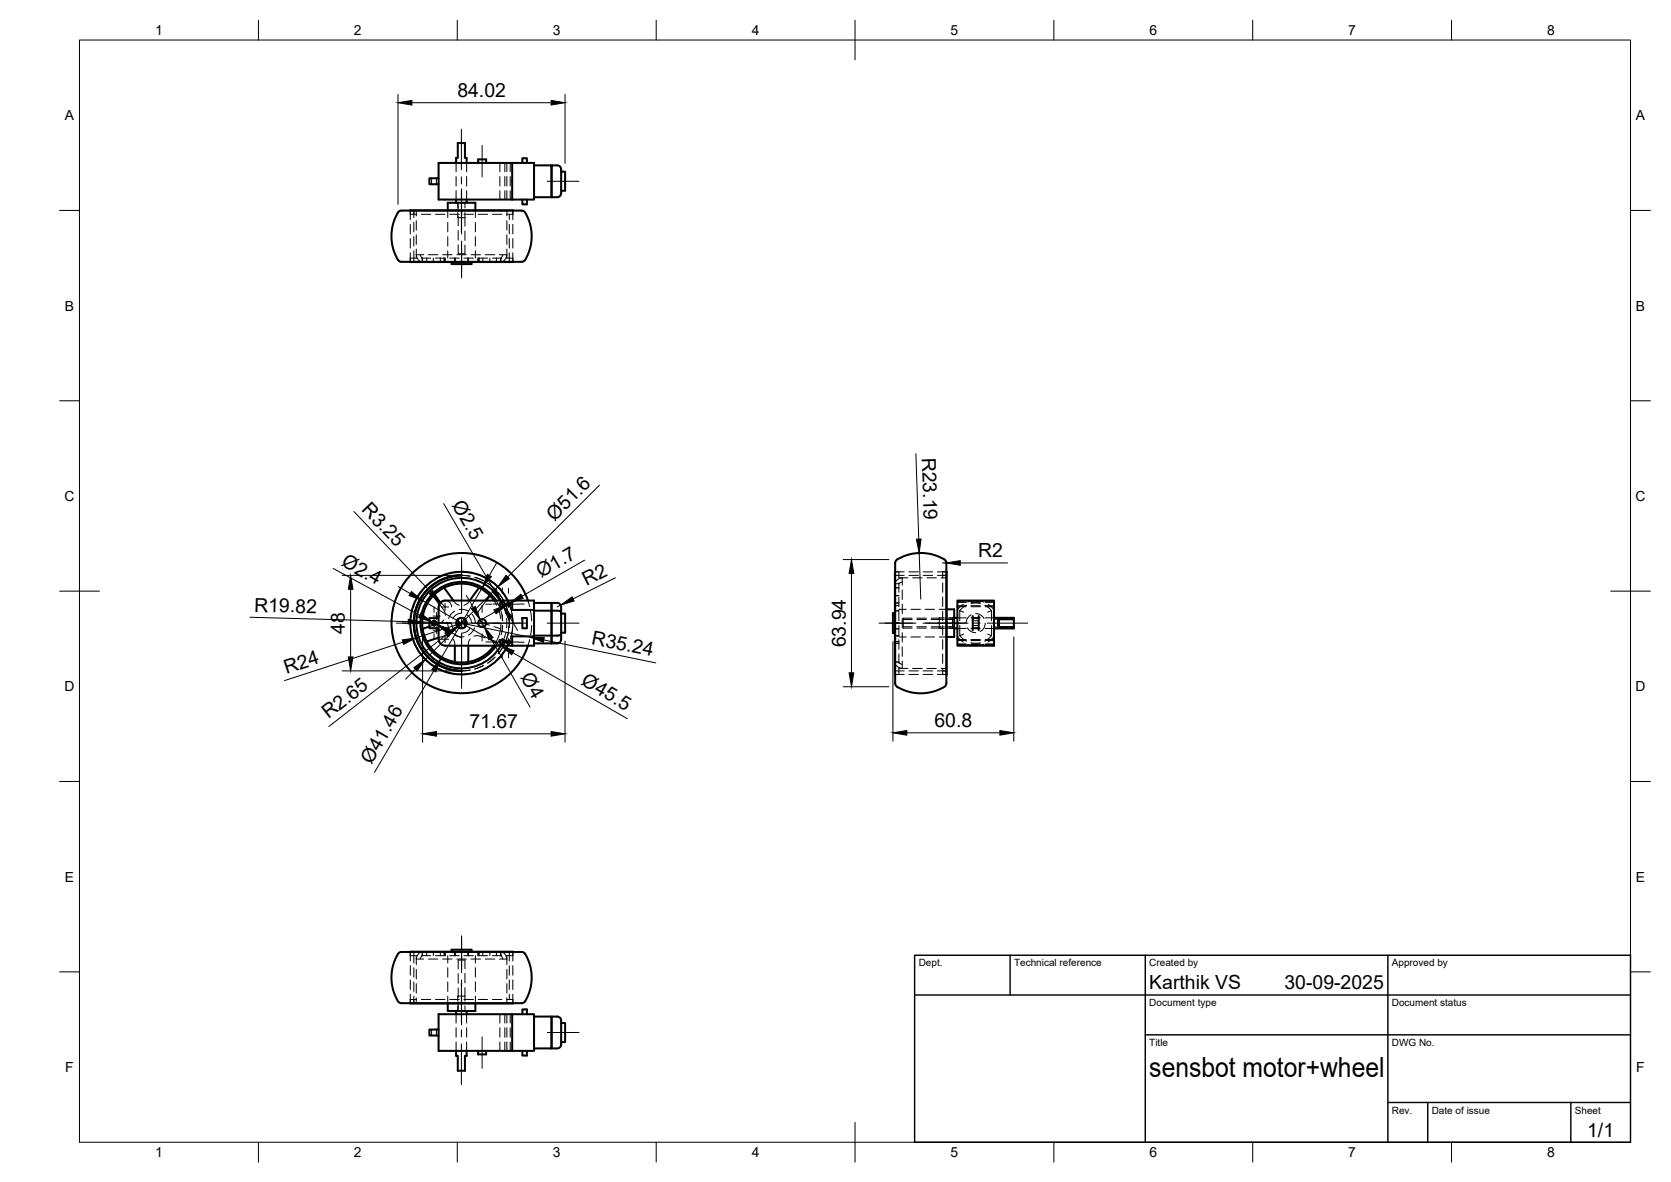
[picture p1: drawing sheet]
<svg xmlns="http://www.w3.org/2000/svg" width="420mm" height="297mm" viewBox="0 0 420 297" stroke-linecap="round" stroke-linejoin="round" font-family="sans-serif">
<!-- layer: Visible -->
<g fill="none" stroke="#000" stroke-width=".51">
<path d="M100.1 53.3l.8-.4 30.5 .1a2.05 2.05 0 0 1 1.3 1.6l.8 2.4 .2 2.5-.3 2.6-.8 2.2a1.62 1.62 0 0 1-1.8 1.5h-30.1a2.06 2.06 0 0 1-1.3-1.7l-.8-2.6-.2-2.9 .5-2.5zM103.1 52.9h25.9M110.3 44.8h-2.3v1.5h2.3M110.3 40.9h24v9.3h-24zM112.6 52.9v-1.9h6.9v1.9M114.7 40.9v-1.2h.4v-3.8h1.8v3.8h.4v1.2M114.7 50.2v.8M117.3 50.2v.8M120.2 40.9v-.8h2v.8M128.8 40.9v9.3M131.3 50.2v1.2h1.2v-1.2M131.3 40.9v-1.1h1.2v1.1"/>
<path d="M134.3 41.6h4.4v8h-4.4M138.7 41.6h1.6l.6 .4 .2 .4v6.2l-.3 .6-.6 .4h-1.5zM141.1 43.1h1v4.8h-1M103.1 65.8h25.9M113.6 65.9v.5h5v-.5M106.3 158l.3 1.7 .7 1.5M108 157.4l-1.8 .6M108.9 149.7l1.6 2.1M109 149.7a9.9 9.9 0 0 0-2.7 8.3M109.6 156.9l-.7 .2M110.3 154.8l-.1 .3-.4 .2h-1.8v2.6h1.8h.2l.3 .5M110.3 152.6v8"/>
<path d="M110.3 152.5a1.62 1.62 0 0 1 1.6-1.6h22.4v2.4M111.7 147.7l2.3 3.2M111.7 147.7l-1.5 .9-1.2 1.1M115.1 155.6v2M115.1 155.6a1.32 1.32 0 0 1 1.8 0M115.1 155.6a1.32 1.32 0 0 0 0 1.9 1.32 1.32 0 0 0 1.9 0 1.32 1.32 0 0 0-.1-1.9M116.1 144.6a12 12 0 0 0-12 12 12 12 0 0 0 12 12M116.9 155.6v2M120.4 147.7l-2.3 3.2M120.4 147.7a9.9 9.9 0 0 0-8.7 0M120.4 147.7a9.9 9.9 0 0 1 3.8 3.2M123.2 149.7l-.9 1.2"/>
<path d="M124.7 150.9a10.4 10.4 0 0 0-15.4-2.1 10.4 10.4 0 0 0 0 15.6 10.4 10.4 0 0 0 15.4-2.1M125.9 150.9a11.4 11.4 0 0 0-17.1-3 11.4 11.4 0 0 0 0 17.4 11.4 11.4 0 0 0 17.1-3M126.1 151.2l.5 1.2M127.7 150.9a12.9 12.9 0 0 0-19.7-4.4 12.9 12.9 0 0 0 0 20.2 12.9 12.9 0 0 0 19.7-4.4M127.9 151.4l.3 .7M128.8 150.9v2.4h5.5v6.6h-5.5v2.4l-16.9-.1a1.62 1.62 0 0 1-1.6-1.6M131.3 155.3h1.2v2.6h-1.2zM132.7 150.9a17.6 17.6 0 0 0-27.1-8.5 17.6 17.6 0 0 0 0 28.4 17.6 17.6 0 0 0 27.1-8.5M134.3 153.5h4.4v-2v10.2v-2h1.7l.7-.4M134.3 159.9v2.4h-5.5M134.3 151.5h5.8M140.1 151.5a1.56 1.56 0 0 1 1 1.9v6.4a1.8 1.8 0 0 1-.6 1.8l-.4 .1"/>
<path d="M141.1 153.8l-.7-.3h-1.7v6.2h-4.4M141.1 154.2h1v4.8h-1M225 154.1h-.5v5h.5M225.1 143.7v25.8M225.3 140.8l2.4-1.2 3-.6 3 .2 2.4 .7a2.53 2.53 0 0 1 1.8 1.2v30.9a2.05 2.05 0 0 1-1.7 1.2l-2.5 .8-2.6 .2-2.5-.3-2-.8a1.62 1.62 0 0 1-1.5-1.7v-30zM238 143.7v25.8M238 153.1h1.9v7h-1.9M239.9 157.9h.8M239.9 155.3h.8M240.7 150.9h9.2v11.4h-9.2zM244.6 157.9v.5M244.6 154.8v.5"/>
<path d="M244.6 155.3h1.5v2.6h-1.5zM246.1 157.9v.5M246.1 154.8v.5M249.9 155.3h5v.3M251.2 155.6h3.7v2h-3.7zM254.9 157.6v.3h-5M107.3 161.2a9.9 9.9 0 0 0 10.5 5.2M110.3 160.3l-3 .9M114.4 162.3v4.1M117.8 162.3v4.1M124.2 162.3a9.9 9.9 0 0 1-6.4 4.1M126.6 160.8l-.5 1.1"/>
<path d="M128.2 161.1l-.3 .7M134.3 161.7h5.8M100.1 239.6l.8-.4 30.5 .1a2.06 2.06 0 0 1 1.3 1.6l.8 2.4 .2 2.6-.3 2.5-.8 2.2a1.62 1.62 0 0 1-1.8 1.5h-30.1a2.05 2.05 0 0 1-1.3-1.7l-.8-2.6-.2-2.9 .5-2.5zM103.1 239.2h25.9M113.6 239.2v-.5h5v.5M103.1 252.1h25.9M110.3 258.7h-2.3v1.5h2.3M112.6 252.2v1.9h6.9v-1.9M114.7 254.1v.8M117.3 254.1v.8M128.8 254.9v9.2M128.8 254.9h-18.5v9.2h18.5"/>
<path d="M128.8 254.9h5.5v9.2h-5.5M131.3 254.9v-1.2h1.2v1.2M134.3 255.5h4.4v8h-4.4M138.7 255.5h1.7l.4 .3 .3 .5v6.2l-.2 .6-.6 .4h-1.6zM141.1 257.1h1v4.8h-1M114.7 264.1v1.2h.4v3.8h1.8v-3.8h.4v-1.2M120.2 264.1v.9h2v-.9M131.3 264.1v1.2h1.2v-1.2"/>
<circle cx="109.1" cy="156.6" r=".6"/>
<circle cx="121.2" cy="156.6" r="1.01"/>
<circle cx="126.3" cy="151.8" r=".62"/>
<circle cx="127.9" cy="151.8" r=".43"/>
<circle cx="126.3" cy="161.4" r=".62"/>
<circle cx="127.9" cy="161.4" r=".43"/>
</g>
<!-- layer: Hidden -->
<g fill="none" stroke="#000" stroke-width=".25">
<path d="M103.1 53.9h1.6M103.1 52.9l.1 2.3M103.2 56.4v2.4M103.2 60v2.3M104.1 52.9v1.8M104.1 55.9v2.4M104.1 59.5v2.3M104.7 52.9v1.4M104.7 55.5v2.3M104.7 59v2.4M105.9 53.9h2.4M108.5 44.8v1.5"/>
<path d="M109.5 53.9h2.4M109.7 44.8v1.5M112.6 52.9v1.8M112.6 55.9v2.4M112.6 59.5v2.3M113.1 53.9h2.4M114.7 40.9v2.3M114.7 44.4v2.3M114.7 47.9v2.3M115.1 53.4v1.3h1.8M115.1 51v1.2M115.2 51v2.2"/>
<path d="M115.2 54.4v2.4M115.2 57.9v2.4M116.1 52.9v1v-1M116.6 53.9h2.4M116.9 51v1.2M116.9 53.4v3.4M116.9 58v2.4M117.3 40.9v2.3M117.3 44.4v2.3M117.3 47.9v2.3M119.5 52.9v1.8M119.5 55.9v2.4"/>
<path d="M119.5 59.5v2.3M120.2 53.9h2.4M123.8 53.9h2.4M125.7 40.9v2.3M125.7 44.4v2.3M125.7 47.9v2.3M126.9 40.9v2.3M126.9 44.4v2.3M126.9 47.9v2.3M127.4 40.9v2.3M127.4 44.4v2.3M127.4 47.9v2.3"/>
<path d="M127.4 52.9v1.4M127.4 55.5v2.3M127.4 59v2.4M128.1 53.9v1.3M128.1 56.4v2.4M128.1 60v2.3M128.3 40.9v2.3M128.3 44.4v2.3M128.3 47.9v2.3M128.9 52.9v2.3M128.9 56.4v2.4M128.9 60v2.3"/>
<path d="M129 52.9v1h-1.6M103.1 64.9h1.6M103.2 63.5v2.3M104.1 63v2.9M104.7 62.6v2.3M105.7 64l.5 .9v1a1.71 1.71 0 0 1-1.5-1.9h1.8M105.9 64.9h2.4M106.2 64.9v1M107.3 64.9v1M107.7 64h2.4M108.9 64.9v1M109.5 64.9h2.4"/>
<path d="M110.7 64.9v1M111.3 64h2.4M111.7 64.9v1M111.8 64.9v1M112 64.9v1M112.6 63v1.9M113.1 64.9h2.4M114.4 65.9v-1v1M114.4 64.9v1M114.9 64h2.3M115.2 61.5v2.3h1.7v-2.2M116.6 64.9h2.4"/>
<path d="M117.7 64.9v1M118.4 64h2.4M119.5 63v1.9M120.1 64.9v1M120.2 64.9h2.4M120.4 64.9v1M121.4 64.9v1M122 64h2.4M123.2 64.9v1M123.8 64.9h2.4M124.8 64.9v1M125.6 64h1.8a1.77 1.77 0 0 1-1.4 1.9v-1l.4-.9"/>
<path d="M125.9 64.9v1M127.4 64.9h1.6v.9M127.4 62.6v2.3M128.1 63.5v2.4M128.9 63.5v2.3M103.2 157.2l.1-2.3-.1 2.3M103.5 153.7l.7-2.2-.7 2.2M106 148.5l-1.3 1.9zM106.8 147.6l1.8-1.5-1.8 1.5M108.9 157.1l-.9 .3M109.6 145.4l2.1-1-2.1 1M110.5 151.8l1.2 1.7 .3 1.2"/>
<path d="M111.6 155.8a2.65 2.65 0 0 1-2 1.1M112.6 156.6l.2 1.3 .6 .9M112.9 159.9a3 3 0 0 0-2.6 .4M113.6 156.6l.2 1.1 1 1.1M114 150.9a2.25 2.25 0 0 0 1.5 1.2M114.3 153.6l-.9 .8-.6 1M114.3 159.6l1.4 .4h1M115.2 143.7l-2.3 .4 2.3-.4M115.4 153.2h1.3l1.1 .4M116.1 144.6l2.1 .2M116.1 144.6h.1M116.1 154.1l-1.4 .4-.8 .9"/>
<path d="M116.9 155.7a1.23 1.23 0 0 0-1.7 0v1.8a1.23 1.23 0 0 0 1.7 0M117.3 154.4l.9 .9 .4 1.3M118.1 150.9a2.25 2.25 0 0 1-1.5 1.2M118.2 157.8l-1 1-1.1 .3M118.7 144l-2.3-.3 2.3 .3M118.7 154.4l.7 1.1 .1 1.1M119.2 159.9a3.3 3.3 0 0 1 2.8 .4M119.3 157.8l-.7 1.2-.8 .6M119.4 145.1l2.2 .9M119.8 144.3l2.2 .8zM120.5 155.8a3.4 3.4 0 0 0 2.6 1.3M122.3 150.9l-1.9 2.6-.3 1.2"/>
<path d="M122.6 146.5l1.9 1.5M123 145.7l1.9 1.5-1.9-1.4M124.2 150.9l.7 1.2M124.2 157.5l1.7 .5M124.7 150.9l.9 1.6M125.3 148.9l1.3 2M125.3 153.2l.6 2.3M125.7 148l1.4 1.9M125.9 158l-.4 1.7-.7 1.5M125.9 150.9l.2 .4M126 156.7l-.1 1.3M126 153.7l.4 2.3"/>
<path d="M126.4 157.2l-.4 2.3M126.6 152.4l.6 1.8M127.1 152l.7 2.2M127.2 159l-.6 1.8M127.4 155.4v2.4M127.8 159l-.7 2.2M127.8 151.4l-.2-.5 .9 2.2M128 155.4v2.4M128.1 152.1l.6 2.1M128.7 159l-.6 2.1M128.9 157.7l-.4 2.3 .4-2.3M128.9 155.4v2.4"/>
<path d="M128.9 156.6l-.2-2.3 .3 2.3M132.7 150.9l.5 1.6M133.4 153.6l.3 2.4M133.7 157.2l-.3 2.4M225 144.6h2.4M225 159.8h1M225 151.5h1M225 147.7h1M225 156.6h1M225 158h1M225 153.5h1M225 149.7h1"/>
<path d="M225 159.7h1M225 152.2h1M225.1 143.7h2.3M226 143.7v1.6M226 146.5v2.4M226 150v2.4M226 153.6v2.4M226 157.2v2.4M226 145.2h2.3M226 153.1h1.9M226.9 146.2l-.9 .5h-1a1.71 1.71 0 0 1 1.9-1.4v1.8M226.9 148.3v2.4"/>
<path d="M226.9 151.8v2.4M226.9 155.4v2.4M226.9 159v2.4M227.1 155.7v2.1h2.3M227.1 155.7h2.3M227.1 157.5h2.3M228.5 144.6h2.4M228.5 143.7h2.4M229 153.1h2.4M229.4 155.3h-2.3v.4M229.5 145.2h2.4M230.5 155.7h2.4"/>
<path d="M230.5 157.5h2.4M230.5 155.3h2.4M230.5 157.8h2.4M232.1 144.6h2.4M232.1 143.7h2.4M232.6 153.1h2.4M233 145.2h2.4M234.1 155.7h2.4M234.1 157.5h2.4M234.1 155.3h2.4M234.1 157.8h2.4M235.7 144.6h2.3"/>
<path d="M235.7 143.7h2.3M236.2 157.6v.3h1.2M236.2 155.6v2M236.2 157.6h1.2M236.2 155.6h1.2M236.2 153.1h1.8M236.6 145.2h1.4M237 157.2v2.4M237 153.6v2.4M237 150v2.4M237 146.5v2.4M237 143.7v1.6"/>
<path d="M237.4 155.3h-1.2v.3M237.7 155.7h2.2M237.7 157.5h2.2M237.7 155.3h2.2M237.7 157.8h2.2M238.6 157.6h1.3M238.6 155.6h1.3M238.6 157.9h4.4M238.6 155.3h1.3M240.7 159.9l1.5 1.5M240.7 155.3h-1.2v2.6M240.7 155.3h2.3"/>
<path d="M240.7 152.5h2.3M240.7 151.2h2.3M240.7 152.2h2.3M240.7 151.4h2.3M241.3 153.5l1 .3M241.3 159.7l.9 .9 .8 .5M241.3 153.5v2.5M241.3 157.2v2.5M242.2 151.8l-1.5 1.5M242.3 159.3l-1 .4M243 152.1l-1.7 1.4M243.2 157.8l.9 .8 1.2 .4"/>
<path d="M243.3 151.3a5.7 5.7 0 0 1 4.1 0M244.1 154.5l-.9 1-.3 1.1M244.1 157.9h2.4M244.1 155.3h2.4M244.1 152.5h2.4M244.1 151.2h2.4M244.1 152.2h2.4M244.1 151.4h2.4M244.2 151.7l.8-.2 1.5 .2M244.6 157.2h1.5M244.6 156h1.5M245.3 154.2l1.3 .4 .8 .8"/>
<path d="M247.6 152.1l.9 .5 .8 .9M247.7 156.6l-.2 1.1-1 1M247.7 155.3h2.2M247.7 152.5h2.2M247.7 151.2h2.2M247.7 152.2h2.2M247.7 151.4h2.2M248.3 159.3l1 .4M248.4 151.8l1.5 1.5M249.3 153.5l-1 .3M249.3 159.7l-1.7 1.4M249.3 153.5v2.5"/>
<path d="M249.3 157.2v2.5M249.9 159.9l-1.5 1.5M249.9 155.6h.9v2h-.9M249.9 155.3h1.2v2.6h-3.4M103.8 160.6l-.5-2.2 .5 2.3M105.4 163.8l-1.2-2.1 1.2 2.1M106.1 164.7l1.6 1.7M110.7 168.3l-2.1-1.2 2.1 1.2M111.8 168.7l2.2 .6M113.9 160.6l.4 .7 .1 1M116.1 168.6l2.1-.2zM117.5 169.4l-2.3 .1"/>
<path d="M118.2 160.6l-.4 .7v1M120.9 168.5l-2.2 .7M121.6 167.2l-2.2 .9M123.1 160.7l1.7 .5M124 166.8l-2 1.2M124.5 165.1l-1.9 1.6M124.8 161.2l-.6 1.1M124.9 166l1.5-1.7-1.5 1.7M125.6 160.7l-.9 1.6M126.1 161.9l-.2 .4M126.6 162.3l-1.3 2M127.1 163.3l1-2.1-1 2.1"/>
<path d="M127.8 161.8l-.2 .5M133.2 160.7l-.5 1.6M225 168.6h2.4M225 161.2h1M225 161.7h1M225 166.4h1M225.1 169.5h2.3M226 160.8v2.4M226 164.3v2.4M226 167.9v1.6h-.9M226 166.5l.9 .5M226 168h2.3"/>
<path d="M226 160.1h1.9M226.9 162.5v2.4M226.9 166.1v1.9a1.77 1.77 0 0 1-1.9-1.5M228.5 168.6h2.4M228.5 169.5h2.4M229 160.1h2.4M229.5 168h2.4M232.1 168.6h2.4M232.1 169.5h2.4M232.6 160.1h2.4M233 168h2.4M235.7 168.6h2.3"/>
<path d="M235.7 169.5h2.3M236.2 160.1h1.8M236.6 168h1.4M237 167.9v1.6h1M237 164.3v2.4M237 160.8v2.4M240.7 162h2.3M240.7 160.7h2.3M240.7 161.8h2.3M240.7 161h2.3M243.3 161.9a5.6 5.6 0 0 0 4.1 0M244.1 161.5l.9 .2 1.5-.2"/>
<path d="M244.1 162h2.4M244.1 160.7h2.4M244.1 161.8h2.4M244.1 161h2.4M247.7 162h2.2M247.7 160.7h2.2M247.7 161.8h2.2M247.7 161h2.2M103.1 239.2l.1 2.3M104.1 239.2v2.8M106.2 239.2v1M107.3 239.2v1"/>
<path d="M108.9 239.2v1M110.7 239.2v1M111.7 239.2v1M111.8 239.2v1M112 239.2v1M114.4 239.2v1v-1M114.4 239.2v1M117.7 239.2v1M120.1 239.2v1M120.4 239.2v1M121.4 239.2v1M123.2 239.2v1"/>
<path d="M124.8 239.2v1M125.9 239.2v1M128.1 239.2v2.3M128.9 239.2v2.3M129 239.2v1h-1.6M103.1 251.2h1.6M103.1 240.2h1.6M103.2 242.7v2.4M103.2 246.3v2.4M103.2 249.8v2.3M104.1 243.2v2.4M104.1 246.8v2.3"/>
<path d="M104.1 250.3v1.9M104.7 240.2v2.2M104.7 243.6v2.4M104.7 247.2v2.4M104.7 250.8v1.4M105.7 241l.5-.8v-1a1.71 1.71 0 0 0-1.5 1.8h1.8M105.9 251.2h2.4M105.9 240.2h2.4M107.7 241h2.4M108.5 258.7v1.5M109.5 251.2h2.4M109.5 240.2h2.4"/>
<path d="M109.7 258.7v1.5M111.3 241h2.4M112.6 240.2v1.8M112.6 243.2v2.4M112.6 246.8v2.3M112.6 250.3v1.9M113.1 251.2h2.4M113.1 240.2h2.4M114.7 254.9v2.2M114.7 258.3v2.4M114.9 241h2.3M115.1 252.8v1.3"/>
<path d="M115.2 244.7v2.4M115.2 248.3v2.3M115.2 251.8v2.3M116.1 252.2v-1v1M116.6 251.2h2.4M116.6 240.2h2.4M116.9 250.3h-1.8v1.3M116.9 243.4v-2.1h-1.7v2.2M116.9 244.6v2.4M116.9 248.2v3.4M116.9 252.8v1.3M117.3 254.9v2.2"/>
<path d="M117.3 258.3v2.4M118.4 241h2.4M119.5 240.2v1.8M119.5 243.2v2.4M119.5 246.8v2.3M119.5 250.3v1.9M120.2 251.2h2.4M120.2 240.2h2.4M122 241h2.4M123.8 251.2h2.4M123.8 240.2h2.4M125.6 241h1.8a1.77 1.77 0 0 0-1.4-1.8v1l.4 .8"/>
<path d="M125.7 254.9v2.2M125.7 258.3v2.4M126.9 254.9v2.2M126.9 258.3v2.4M127.4 251.2h1.6v.9M127.4 240.2v2.2M127.4 243.6v2.4M127.4 247.2v2.4M127.4 250.8v1.4M127.4 254.9v2.2M127.4 258.3v2.4M128.1 242.7v2.4"/>
<path d="M128.1 246.3v2.4M128.1 249.8v1.4M128.3 254.9v2.2M128.3 258.3v2.4M128.9 242.7v2.4M128.9 246.3v2.4M128.9 249.8v2.3M114.7 261.9v2.2M117.3 261.9v2.2M125.7 261.9v2.2M126.9 261.9v2.2M127.4 261.9v2.2"/>
<path d="M128.3 261.9v2.2"/>
</g>
<!-- layer: BORDER -->
<g fill="none" stroke="#000" stroke-width=".25">
<path d="M20 10.1h390v276.9h-390zM65 5.1v5M115 5.1v5M165 5.1v5M215 5.1v10M265 5.1v5M315 5.1v5M365 5.1v5M15 52.9h5M410 52.9h5M15 100.7h5M410 100.7h5"/>
<path d="M15 148.6h10M405 148.6h10M15 196.4h5M410 196.4h5M15 244.2h5M410 244.2h5M65 287v5M115 287v5M165 287v5M215 282.1v9.9M265 287v5M315 287v5"/>
<path d="M365 287v5"/>
</g>
<!-- layer: TITLEBLOCK -->
<path d="M230 240.1h180v46.9h-180zM230 250h180M254 240.1v9.9M288 240.1v46.9M349 240.1v46.9M288 260.1h122M349 277.1h61M359 277.1v9.9M395 277.1v9.9" fill="none" stroke="#000" stroke-width=".36"/>
<!-- layer: Smart Centers -->
<g fill="none" stroke="#000" stroke-width=".25">
<path d="M116 32.5v10.2M121.2 36.6v7.9M116 44.4v1.8M116.1 47.5v11.3M137.6 45.6h8M116.1 60.6v9.3M99.7 156.6h13.7M108.9 158.4h1.8M108.9 154.8h1.8M109.1 152.5v1.4M109.1 155.7v1.8M109.1 159.3v1.4"/>
<path d="M109.8 153.9v1.8M109.8 157.5v1.8M111 152.5h1.8M111.9 151.6v1.8M111.9 159.8v1.7M115.1 156.6h3.5M116 155.7v1.8M116.1 140.2v13.7M116.1 159.3v13.7M118.7 156.6h13.8M121.2 152.1v1.8M121.2 155.7v1.8"/>
<path d="M121.2 159.3v1.8M122.2 151.8h1.4M123.9 151.8h1.3M126.3 147.7v1.5M126.3 150.9v1.8M126.3 154.5v1.5M126.3 157.2v1.5M127.8 147.9v1.2M127.8 150.9v1.8M127.8 154.5v1.2M127.8 157.5v1.2M128.8 151.8h-3.4"/>
<path d="M129 151.8h1.4M130.5 151.8h1.3M137.6 156.6h8M221 156.6h9.3M232.1 156.6h11.3M244.6 156.6h1.8M248.2 156.6h10.2M111 160.6h1.8M122.2 161.3h1.4M123.9 161.4h1.3M125.4 161.3h1.8M126.3 160.5v1.7"/>
<path d="M126.3 164v1.5M127 161.4h1.8M127.8 160.5v1.8M127.8 164.1v1.2M129 161.3h1.4M130.5 161.4h1.3M116.1 235.2v9.2M116 258.8v1.8M116.1 246.2v11.4M137.6 259.5h8M116 262.4v10.2M121.2 260.6v7.9"/>
</g>
<!-- layer: FD_Dimensions -->
<g fill="none" stroke="#000" stroke-width=".25">
<path d="M100.1 23.7v27.6M103.6 25.8h35M142.1 23.7v17.4M230.3 114l.7 21.5M89 128.6l19.4 20.2M111.6 126.6l12.6 21.7M150.7 121.9l-23 23.1M231.1 139l.4 11.6M62.8 155.1l39.9 1.1M83.8 142.9l21.7 11.8M86.1 144.6h27.9M88.2 148.1v17"/>
<path d="M100.1 147.4l3.1 1.8M104.2 158.2a12 12 0 0 0 9.8 10.2M106.2 156.3l9.9 .3M106.2 150.9l19.7 11.4M106.4 154.2a9.9 9.9 0 0 0 7.6 12.1M108.6 156.3l1.1 .6M110.8 151.4l1.1 1.1M112.2 159.6l-29.5 23M112.7 158.5l3.1 1.7M113.5 152.5a1.62 1.62 0 0 0-2-1.5 1.62 1.62 0 0 0-1 2.3M116 156.6l-1 .8a1.32 1.32 0 0 0 1.9 .2M116.1 156.6l-11.5 3.7"/>
<path d="M116.1 156.6l17.2 3.5M117.3 149.7l1.7 3M120.7 155.7l1 1.8M121.3 147.6l-10.5 18M124.5 153.8l-3.1 1.7M124.8 141.6l-1.8 3M125.2 147.5l-18.3 18.2M126 151.3l.6 1.1M128.2 151.6l-.7 .4M128.4 155.4l1.8 3M141 152.1l-.9 .4M147 140.8l-15.7 9"/>
<path d="M154.7 145.2l-10.6 5.3M212 140.6h11.5M214.1 144.1v25M236.9 141.5h1M241.4 141.5h11.9M86.1 168.6h27.9M101.3 161.4l-29.8 9.6M104.5 168.2l-2.5 2.5M106.3 160.1v26.4M109.1 168.6l-14.9 25.5M123.5 160.5l9.8 17.2M128.9 164l28.8 16.6"/>
<path d="M136.8 160.8l28.1 5.8M142.1 161.1v25.4M212 172.6h11.5M224.5 161.2v25.1M254.9 160v26.3M109.7 184.4h28.9M228 184.2h23.4"/>
</g>
<g fill="#000" stroke="#000" stroke-width=".25">
<path d="M100.1 25.8l3.5-.6v1.2zM138.6 25.2l3.5 .6-3.5 .6zM230.4 135.5h1.2l-.5 3.5zM88.2 144.6l.6 3.5h-1.2zM102.7 155.6l3.5 .7-3.6 .5zM103.5 148.7l2.7 2.2-3.3-1.2zM105.8 154.1l2.8 2.2-3.4-1.1zM107.9 149.2l.9-.8 2 3zM111.8 159.1l3.2-1.7-2.4 2.6zM109.7 156.9l3.3 1.1-.5 1.1zM118.5 153l1-.6 1.2 3.3zM122.5 144.3l1 .6-2.2 2.7z"/>
<path d="M124.2 153.3l3.3-1.3-2.7 2.2zM123.7 148.6l1-.6 1.3 3.3zM127.2 144.6l.9 .8-2.9 2.1zM126.6 152.4l2.3 2.7-1 .6zM128.2 151.6l2.8-2.3 .6 1zM141 152.1l2.8-2.1 .6 1zM214.1 140.6l.6 3.5h-1.2zM237.9 141.5l3.5-.6v1.2zM87.6 165.1h1.2l-.6 3.5zM101.1 160.8l3.5-.5-3.1 1.6zM104.1 167.8l2.8-2.1-2 2.9zM110.8 165.6l-1.2 3.3-1-.6z"/>
<path d="M121.7 157.5l2.3 2.7-1 .6zM125.9 162.3l3.3 1.2-.5 1zM133.3 160.1l3.6 .2-.3 1.1zM213.5 169.1h1.2l-.6 3.5zM106.3 184.4l3.4-.6v1.2zM138.6 183.8l3.5 .6-3.5 .6zM224.5 184.2l3.5-.6v1.1zM251.4 183.6l3.5 .6-3.5 .5z"/>
</g>
<text font-size="7" x="289" y="270.6">sensbot motor+wheel</text>
<g font-size="4.9">
<text x="115" y="24.3">84.02</text>
<text x="231.8" y="115" transform="rotate(88 231.8 115)">R23.19</text>
<text x="90.7" y="128.3" transform="rotate(46 90.7 128.3)">R3.25</text>
<text x="113.5" y="126.8" transform="rotate(60 113.5 126.8)">Ø2.5</text>
<text x="139.4" y="131.1" transform="rotate(-45 139.4 131.1)">Ø51.6</text>
<text x="85.6" y="142.1" transform="rotate(28 85.6 142.1)">Ø2.4</text>
<text x="246" y="140.1">R2</text>
<text x="136" y="145.3" transform="rotate(-30 136 145.3)">Ø1.7</text>
<text x="147.5" y="147.2" transform="rotate(-27 147.5 147.2)">R2</text>
<text x="63.9" y="153.7" transform="rotate(2 63.9 153.7)">R19.82</text>
<text x="86.7" y="159.2" transform="rotate(-90 86.7 159.2)">48</text>
<text x="148.6" y="161.8" transform="rotate(12 148.6 161.8)">R35.24</text>
<text x="212.6" y="162.7" transform="rotate(-90 212.6 162.7)">63.94</text>
<text x="72.1" y="169.4" transform="rotate(-18 72.1 169.4)">R24</text>
<text x="130.8" y="170.2" transform="rotate(60 130.8 170.2)">Ø4</text>
<text x="145.9" y="172" transform="rotate(30 145.9 172)">Ø45.5</text>
<text x="82.6" y="180.8" transform="rotate(-38 82.6 180.8)">R2.65</text>
<text x="118" y="183">71.67</text>
<text x="235" y="182.7">60.8</text>
<text x="93.5" y="192.3" transform="rotate(-60 93.5 192.3)">Ø41.46</text>
<text x="289" y="248.5">Karthik VS</text>
<text x="323" y="248.5">30-09-2025</text>
<text x="399.1" y="285.7">1/1</text>
</g>
<g font-size="3.5">
<text x="39" y="8.8">1</text>
<text x="89" y="8.8">2</text>
<text x="139" y="8.8">3</text>
<text x="189" y="8.8">4</text>
<text x="239" y="8.8">5</text>
<text x="289" y="8.8">6</text>
<text x="339" y="8.8">7</text>
<text x="389" y="8.8">8</text>
<text x="16.3" y="30.2">A</text>
<text x="411.3" y="30.2">A</text>
<text x="16.3" y="78">B</text>
<text x="411.3" y="78">B</text>
<text x="16.2" y="125.9">C</text>
<text x="411.2" y="125.9">C</text>
<text x="16.2" y="173.7">D</text>
<text x="411.2" y="173.7">D</text>
<text x="16.3" y="221.6">E</text>
<text x="411.3" y="221.6">E</text>
<text x="16.4" y="269.4">F</text>
<text x="411.4" y="269.4">F</text>
<text x="39" y="290.8">1</text>
<text x="89" y="290.8">2</text>
<text x="139" y="290.8">3</text>
<text x="189" y="290.8">4</text>
<text x="239" y="290.8">5</text>
<text x="289" y="290.8">6</text>
<text x="339" y="290.8">7</text>
<text x="389" y="290.8">8</text>
</g>
<g font-size="2.5">
<text x="231" y="242.9">Dept.</text>
<text x="255" y="242.9">Technical reference</text>
<text x="289" y="242.9">Created by</text>
<text x="350" y="242.9">Approved by</text>
<text x="289" y="252.8">Document type</text>
<text x="350" y="252.8">Document status</text>
<text x="289" y="262.9">Title</text>
<text x="350" y="262.9">DWG No.</text>
<text x="350" y="279.9">Rev.</text>
<text x="360" y="279.9">Date of issue</text>
<text x="396" y="279.9">Sheet</text>
</g>
</svg>
